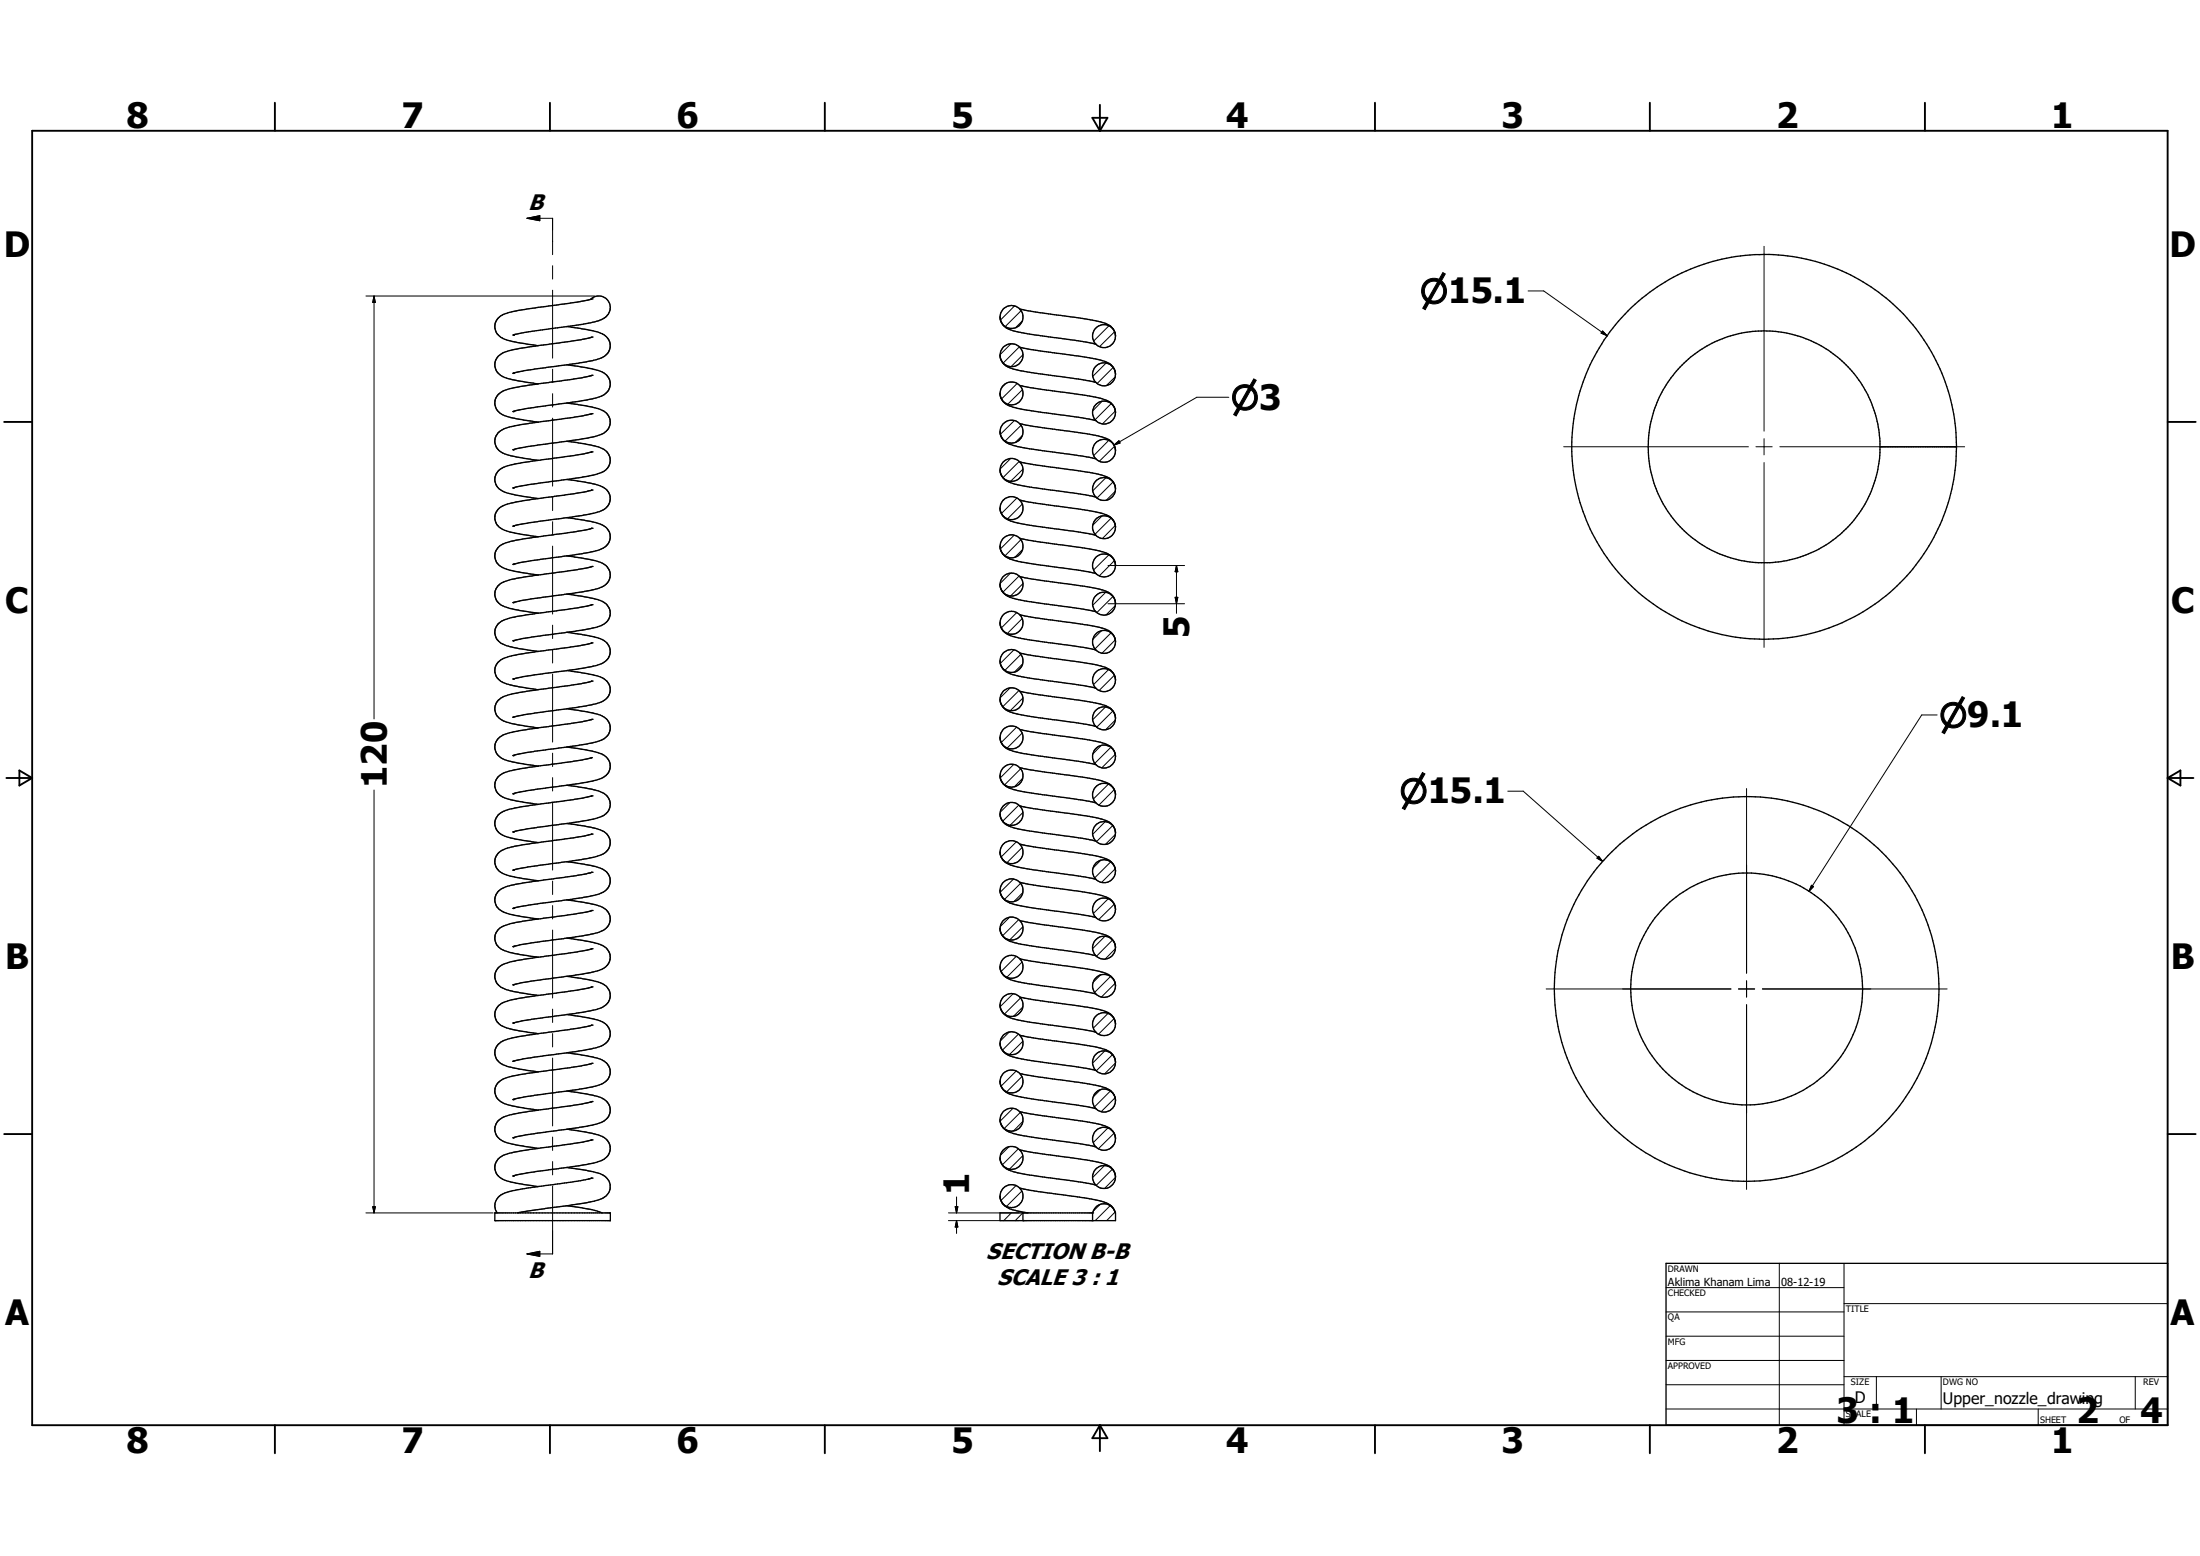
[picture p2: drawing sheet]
<svg xmlns="http://www.w3.org/2000/svg" width="297mm" height="210mm" viewBox="0 0 297 210" stroke-linecap="round" stroke-linejoin="round" font-family="sans-serif">
<g fill="none" stroke="#000" stroke-width=".14">
<path d="M49.4 40h30.9M50.5 40v57M50.5 40l.2 .8h-.4zM71.1 29.5h3.5v4.9M71.1 29.5l1.8-.4v.7zM74.6 35.9v1.8M74.6 39.2v9.1M206.3 39.3h2.1l8.6 6M238.2 33.3v24.9M74.6 49.8v1.8M74.6 53.1v1.8M74.6 56.4v9.2"/>
<path d="M135.7 51.8l-.4 .4M136.5 46.4l-1.5 1.5M136.9 56.8l-1.8 1.8M137 41.3l-1.9 1.9M137.3 51.8l-2.1 2.1M137.6 46.8l-2.2 2.2M137.8 57.4l-2.1 2.1M137.8 41.9l-2.1 2.2M138 43.3l-.9 .9M138 58.8l-.9 .9M138 52.6l-2 2M138.1 47.9l-1.6 1.6"/>
<path d="M148.8 54.2l-1.3 1.3M149.3 49l-1.8 1.8M149.7 59.4l-2 2.1M149.7 44l-2 2M150 54.5l-2.1 2.1M150.3 49.6l-2.2 2.2M150.5 44.8l-2.1 2M150.6 50.9l-1.2 1.1M150.6 55.5l-1.8 1.7M165.9 53.6h-4.3l-11.2 6.5M216.4 44.7l.6 .6-.8-.3zM238.2 59.2v2.2"/>
<path d="M74.6 67.1v1.8M74.6 70.4v1.8M74.6 73.7v9.2M135.5 67.4l-.1 .1M136.4 77.4l-1.4 1.3M136.5 61.9l-1.5 1.4M136.9 72.2l-1.8 1.9M137.3 67.2l-2.1 2.1M137.6 77.8l-2.2 2.1M137.6 62.3l-2.2 2.2M137.8 72.9l-2.1 2.1M138 68l-2 2"/>
<path d="M138 74.2l-1 1M138.1 78.8l-1.7 1.6M138.1 63.3l-1.6 1.6M148.8 69.6l-1.3 1.3M149.3 80l-1.8 1.7M149.3 64.5l-1.8 1.7M149.6 76.3h10.3M149.7 74.9l-2.1 2M150 70l-2.2 2.1M150.3 65.1l-2.2 2.1M150.4 60.1l.7-.6 .1 .3zM150.4 75.7l-2 2"/>
<path d="M150.5 60.2l-2.1 2.1M150.6 66.3l-1.2 1.2M150.6 70.9l-1.8 1.8M158.8 76.3v6.5M158.8 76.3l.2 .9h-.3zM211.1 60.3h24.9M237.1 60.3h2.1M238.2 62.4v25M240.3 60.3h24.9M74.6 84.4v1.8M74.6 87.7v1.8M74.6 91v9.2"/>
<path d="M136.4 92.8l-1.4 1.4M136.9 87.7l-1.8 1.8M137.2 98.1l-2 2.1M137.3 82.7l-2.1 2.1M137.6 93.2l-2.2 2.2M137.8 88.3l-2.1 2.2M138 98.9l-2 2.1M138 83.5l-2 2M138.1 89.6l-1.1 1.1M138.1 94.2l-1.7 1.7M148.7 85.1l-1.2 1.2M149.2 95.4l-1.7 1.7"/>
<path d="M149.6 81.5h10.3M149.7 90.4l-2.1 2M150 85.4l-2.2 2.2M150.2 80.5l-2.1 2.2M150.2 96l-2.1 2.1M150.4 91.1l-2 2.1M150.6 86.4l-1.8 1.8M150.6 81.7l-1.3 1.3M150.6 97.2l-1.3 1.3M158.7 80.6h.3l-.2 .9zM261.5 96.5h-2.1l-15.2 23.8M50.5 106.6v57.1"/>
<path d="M74.6 101.7v1.8M74.6 105v1.8M74.6 108.3v9.1M74.6 118.9v1.8M136.3 108.3l-1.3 1.3M136.8 118.6l-1.8 1.8M136.9 103.2l-1.8 1.8M137.2 113.6l-2 2.1M137.5 108.7l-2.1 2.1M137.8 119.2l-2.2 2.2M137.8 103.8l-2.2 2.1M138 114.4l-2.1 2"/>
<path d="M138.1 105.1l-1.2 1.1M138.1 109.7l-1.7 1.7M148.6 116.1l-1 1.1M148.7 100.6l-1.1 1.2M149.2 110.9l-1.7 1.7M149.6 105.8l-2 2.1M149.9 116.3l-2.1 2.2M150 100.9l-2.2 2.1M150.2 111.4l-2.2 2.2M150.4 106.6l-2 2.1M150.6 117.3l-1.9 1.8M150.6 101.8l-1.9 1.8"/>
<path d="M150.6 112.6l-1.4 1.4M203.6 106.8h2l10.8 9.5M215.8 115.6l.6 .7-.8-.5zM235.8 106.4v24.9M244.6 119.5l.2 .2-.6 .6zM74.6 122.2v1.8M74.6 125.5v9.2M74.6 136.2v1.8M74.6 139.5v1.8M136.2 139.3l-1.1 1.2M136.3 123.8l-1.3 1.3M136.8 134.1l-1.8 1.8"/>
<path d="M137.2 129.1l-2 2M137.5 139.6l-2.2 2.1M137.5 124.1l-2.1 2.2M137.8 134.7l-2.2 2.2M138 129.8l-2.1 2.1M138.1 125.1l-1.8 1.8M138.1 120.5l-1.2 1.2M138.1 135.9l-1.3 1.3M148.6 131.6l-1 1M149.2 126.4l-1.7 1.6M149.6 136.8l-2 2M149.6 121.3l-2 2"/>
<path d="M149.9 131.8l-2.1 2.1M150.2 126.9l-2.2 2.2M150.2 139.2l-.2 .2M150.4 137.5l-2.1 2.1M150.4 122.1l-2.1 2M150.6 132.7l-1.9 1.9M150.6 128l-1.4 1.4M208.7 133.5h25M234.7 133.5h2.2M235.8 132.4v2.2M235.8 135.6v24.9M237.9 133.5h25"/>
<path d="M74.6 142.8v9.2M74.6 153.5v1.8M74.6 156.8v1.8M136.2 154.8l-1.1 1.1M136.8 149.6l-1.8 1.7M137.2 144.6l-2 2M137.5 155l-2.2 2.2M137.7 150.1l-2.1 2.2M138 145.3l-2.1 2.1M138.1 140.5l-1.8 1.8M138.1 151.4l-1.3 1.3M138.1 156l-1.8 1.8"/>
<path d="M148.5 147.1l-.9 .9M149.1 157.3l-1.6 1.6M149.2 141.8l-1.7 1.7M149.6 152.3l-2 1.9M149.9 147.2l-2.1 2.2M150.2 157.8l-2.2 2.2M150.2 142.3l-2.2 2.2M150.3 154.5l-.4 .5M150.4 153l-2.1 2M150.6 148.2l-1.9 1.8M150.6 143.5l-1.4 1.4M150.6 158.9l-1.5 1.5"/>
<path d="M49.4 163.7h17.2M50.3 162.9h.4l-.2 .8zM71.1 169.2l1.8-.3v.7zM74.6 160.1v9.1h-3.5M128 163.7h9.6M128 164.8h9.6M129 162.9h.3l-.2 .8zM129.1 161.5v2.2M129.1 164.8v1.7M129.1 164.8l.2 .8h-.3zM136.5 163.7l-1 1.1M137.2 160l-2.1 2"/>
<path d="M138 160.8l-2.1 2M138.1 163.7l-1 1.1M148.5 162.6l-.9 .9M149.9 162.7l-2 2.1M150.5 163.6l-1.1 1.2M224.9 173.8h24.1M224.9 177.1h24.1M240.2 170.5v21.9M249 176h43.6M249 170.5v21.9M224.9 180.3h24.1M224.9 183.6h24.1"/>
<path d="M224.9 186.9h24.1M224.9 190.2h67.7M249 185.8h43.6M253.3 185.8v4.4M258.7 190.2v2.2M262.1 185.8v4.4M275.2 190.2v2.2M288.3 185.8v4.4"/>
</g>
<g fill="none" stroke="#000" stroke-width=".18">
<path d="M69.3 45.2h.1M69.3 50.4h.1M69.3 55.6h.1M76.5 44.1l2 .3a9 9 0 0 1 3.1 .8 1.75 1.75 0 0 1 .7 1.9 1.75 1.75 0 0 1-1.4 1.3l-1.8 .4-6.9 1-2.9 .6M76.5 49.2l2 .3a10.1 10.1 0 0 1 3.1 .9 1.75 1.75 0 0 1 .7 1.8 1.75 1.75 0 0 1-1.4 1.4l-1.6 .4-8.3 1.1-1.7 .5M76.5 54.4l2 .3a9 9 0 0 1 3.2 1 1.75 1.75 0 0 1 .6 1.8 1.75 1.75 0 0 1-1.4 1.2l-1.6 .4-8.3 1.2-1.7 .4M76.5 59.6l2.5 .3a6.7 6.7 0 0 1 2.9 1 1.76 1.76 0 0 1-1 3l-2.4 .5-7.3 1-1.9 .5M79.7 40.4l-1.4 .3-7.2 1-2.1 .4a3 3 0 0 0-1.7 .8l-.4 .7-.1 .6a2.27 2.27 0 0 0 2.2 1.8l3.7 .7M79.7 40.4a1.59 1.59 0 0 1 2.5 .4 1.59 1.59 0 0 1-.9 2.3l-1.1 .4-1.7 .3-7.1 1-2.1 .4M79.9 45.5l-2.9 .6-6.8 .9-2.1 .6a1.87 1.87 0 0 0-1.3 1.5 1.96 1.96 0 0 0 1.8 2l4.1 .7M79.9 50.7l-2.7 .5-7 1-2.1 .5a1.95 1.95 0 0 0-1.3 1.6l.1 .6a2.45 2.45 0 0 0 2.1 1.5l3.7 .6M79.9 55.8l-2.5 .5-7.2 1-2.1 .6a1.78 1.78 0 0 0-1.3 1.8 1.78 1.78 0 0 0 1.6 1.6l1.3 .4 3 .4"/>
<path d="M79.9 40.4h-.2M79.9 55.8h.1M79.9 50.6h.1M79.9 45.5h.1M79.9 40.3h.1M135 42.8a1.56 1.56 0 0 1 1.9-1.5 1.56 1.56 0 0 1 1.1 2.1 1.56 1.56 0 0 1-2.3 .7M135 48a1.56 1.56 0 0 1 1.9-1.6 1.56 1.56 0 0 1 1.1 2.1 1.56 1.56 0 0 1-2.3 .7M135 53.1a1.55 1.55 0 0 1 2.1-1.5 1.55 1.55 0 0 1 .5 2.6 1.55 1.55 0 0 1-2.5-.7M135 58.3l.1 .3M135 53.1a2.15 2.15 0 0 0 2 1.9l1.6 .3 7 1 2.4 .5M135 48l.1 .5M135 42.8l.1 .6"/>
<path d="M135 48v.2M135 53.1l.1 .4M135.1 48.2v.3M135.1 58.7l.1 .3M135.1 48.5l.6 .7M135.1 43.4l.3 .4M135.1 48.5l.6 .8M135.2 59a2.6 2.6 0 0 0 2 1.2l1.8 .4 7.1 .9 1.9 .4M135.4 43.8l.3 .3M135.7 49.3a8.3 8.3 0 0 0 3.5 1l6.4 .9 2.4 .4M135.7 44.1a8.3 8.3 0 0 0 3.5 1l5.9 .8 2.9 .6M137.7 57.2l1.8 .4 7.1 .9a8.4 8.4 0 0 1 3.4 1.1l.2 .1"/>
<path d="M137.7 52l3.6 .7 5.3 .7a7.4 7.4 0 0 1 3.4 1l.2 .2M137.7 46.9l3.1 .5 5.8 .8a7.5 7.5 0 0 1 3.4 1.1l.2 .1M137.7 41.7l2.6 .5 6.3 .9a10.2 10.2 0 0 1 3.2 .8l.4 .4M150.1 44.3a1.54 1.54 0 0 0-2.4 .3 1.54 1.54 0 0 0 1 2.3 1.54 1.54 0 0 0 1.9-1.5M150.1 49.4a1.55 1.55 0 0 0-2.1 0 1.55 1.55 0 0 0 0 2.2M150.1 54.6a1.55 1.55 0 0 0-2.1 0 1.55 1.55 0 0 0 0 2.2M150.1 59.7a1.55 1.55 0 0 0-2.1 0 1.55 1.55 0 0 0 0 2.2M150.1 59.7l.3 .4M150.1 54.6l.4 .5M150.1 49.4l.4 .5M150.1 44.3l.4 .5M150.2 44.3l.3 .5 .1 .6"/>
<path d="M150.2 49.4l.3 .7M150.2 59.7l.2 .4M150.2 54.6l.3 .5M150.5 55.1l.1 .6M150.5 44.9l.1 .5M150.5 50l.1 .5M150.5 50.1l.1 .4M150.6 50.5a1.54 1.54 0 0 1-1 1.5 1.54 1.54 0 0 1-1.6-.4M150.6 55.7a1.54 1.54 0 0 1-1 1.4 1.54 1.54 0 0 1-1.6-.3M69.3 60.7h.1M69.3 65.9h.1M69.3 71h.1"/>
<path d="M69.3 76.2h.1M76.5 64.7l1.6 .2a9.5 9.5 0 0 1 3.6 1.1 1.76 1.76 0 0 1 .6 1.8 1.76 1.76 0 0 1-1.4 1.3l-2.3 .5-7.2 1-2.1 .4M76.5 69.9l2.2 .3a5.9 5.9 0 0 1 3.3 1.2 1.77 1.77 0 0 1-1.1 2.8l-2.3 .5-7 1-2.3 .5M76.5 75l2.4 .4a5.5 5.5 0 0 1 3.1 1.1 1.77 1.77 0 0 1-1.1 2.9l-2.1 .5-7.2 1-2.3 .4M79.9 61l-2.3 .5-7.4 1a6.6 6.6 0 0 0-2.8 1 1.78 1.78 0 0 0-.5 1.8 1.78 1.78 0 0 0 1.5 1.2l1.1 .3 3.2 .5M79.9 66.1l-2.3 .5-7.4 1.1a7.6 7.6 0 0 0-2.7 .8l-.5 .7-.2 .8a2.03 2.03 0 0 0 1.8 1.7l1.7 .4 2.4 .3M79.9 71.3l-2.1 .5-7.6 1a7.6 7.6 0 0 0-2.7 .9l-.5 .6-.2 .6a1.97 1.97 0 0 0 1.8 2l1.7 .4 2.4 .3M79.9 76.5l-1.9 .4-7.3 1-1.7 .3-.9 .3a1.77 1.77 0 0 0-1.3 1.9 1.77 1.77 0 0 0 1.6 1.6l1.8 .4 2.5 .4M79.9 76.5h.1M79.9 71.3h.1M79.9 66.1h.1M79.9 61h.1"/>
<path d="M135 68.6a1.55 1.55 0 0 1 2.1-1.5 1.55 1.55 0 0 1 .6 2.5 1.55 1.55 0 0 1-2.6-.4M135 63.4a1.56 1.56 0 0 1 1.9-1.5 1.56 1.56 0 0 1 1.1 2.1 1.56 1.56 0 0 1-2.3 .7M135 78.9a1.55 1.55 0 0 1 2.1-1.5 1.55 1.55 0 0 1 .6 2.5 1.55 1.55 0 0 1-2.6-.4M135 78.9a2.2 2.2 0 0 0 2 1.9l1.8 .4 7.1 .9 2.1 .5M135 68.6l.1 .4M135 63.4l.1 .6M135 68.6l.1 .5M135 78.9l.1 .5M135 73.9a2.19 2.19 0 0 0 2 1.8l3.5 .6 4.9 .6 2.6 .5M135.1 69a2.43 2.43 0 0 0 2.1 1.5l1.8 .4 5.9 .8 3.1 .5M135.1 64l.6 .7M135.2 64.1l.5 .6"/>
<path d="M135.7 64.7a10.2 10.2 0 0 0 4.3 1.2l5.4 .7 2.6 .5M137.7 77.8l2.8 .5 6.3 .9a7.8 7.8 0 0 1 3.2 1l.4 .6M137.7 72.6l2.8 .6 6.3 .8a7.8 7.8 0 0 1 3.2 1.1l.4 .5M137.7 67.5l2.3 .4 6.8 1a6.2 6.2 0 0 1 3.3 1.1l.1 .1M137.7 62.3l2.3 .5 6.6 .9a7.9 7.9 0 0 1 3.4 1l.2 .2M150.1 64.9a1.55 1.55 0 0 0-2.5 .7 1.53 1.53 0 0 0 .4 1.5M150.1 70.1a1.55 1.55 0 0 0-2.4 .3 1.55 1.55 0 0 0 1 2.3 1.55 1.55 0 0 0 1.9-1.6M150.1 70.1l.1 .1M150.1 64.9l.3 .4M150.2 64.9l.2 .4M150.2 70.2l.2 .2M150.4 75.6a1.55 1.55 0 0 0-2.5-.3 1.55 1.55 0 0 0 .6 2.5 1.55 1.55 0 0 0 2.1-1.5"/>
<path d="M150.4 60.1l.2 .7M150.4 75.6l.1 .1M150.4 70.4l.1 .2M150.4 65.3l.1 .1M150.4 60.1l.1 .1M150.5 65.4l.1 .6M150.5 70.6l.1 .5M150.5 75.7l.1 .6M150.5 60.3l.1 .5M150.6 66a1.54 1.54 0 0 1-1 1.4 1.54 1.54 0 0 1-1.6-.3M150.6 60.8a1.54 1.54 0 0 1-1 1.5 1.54 1.54 0 0 1-1.6-.4M253.8 60.3h10.3"/>
<path d="M69.3 81.3h.1M69.3 86.5h.1M69.3 91.6h.1M76.5 80.2l2.2 .3a7.6 7.6 0 0 1 3.2 1 1.78 1.78 0 0 1-1 3l-1.9 .5-7.2 1-2.5 .5M76.5 85.3l2.2 .4a7.5 7.5 0 0 1 3 .9 1.68 1.68 0 0 1 .4 2.2 3.2 3.2 0 0 1-2.3 1.2l-7.8 1.1-2.7 .5M76.5 90.5l2 .3a7.8 7.8 0 0 1 3.2 1 1.75 1.75 0 0 1 .6 1.8 1.75 1.75 0 0 1-1.4 1.2l-1.8 .5-6.9 .9-2.9 .6M76.5 95.7l2 .3a8.5 8.5 0 0 1 3.1 .8l.3 .2a1.67 1.67 0 0 1 .1 2.3 4.6 4.6 0 0 1-2.7 1.1l-7.1 1-2.9 .6M79.9 81.6l-1.9 .4-8.3 1.2-1.6 .5a1.74 1.74 0 0 0-1.3 1.7 1.74 1.74 0 0 0 1.3 1.7l1.9 .4 2.7 .4M79.9 86.8l-3.1 .6-5.9 .8-1.8 .3-1 .3a1.91 1.91 0 0 0-1.3 1.6 1.89 1.89 0 0 0 1.6 1.9l1.6 .4 2.7 .4M79.9 97.1l-2.9 .6-6.8 .9a6 6 0 0 0-2.9 1.1l-.3 .4-.2 .6a2.09 2.09 0 0 0 2 2l3.9 .7M79.9 97.1h.1M79.9 91.9h.1"/>
<path d="M79.9 86.8h.1M79.9 81.6h.1M79.9 91.9l-1.4 .4-8.1 1.1a6.2 6.2 0 0 0-3.1 1.1l-.4 .7a1.76 1.76 0 0 0 1.2 2.2l1.7 .4 2.9 .5M135 84.1a1.55 1.55 0 0 1 1.9-1.6 1.55 1.55 0 0 1 1.1 2.2 1.55 1.55 0 0 1-2.3 .6M135 89.2a1.55 1.55 0 0 1 2.1-1.4 1.55 1.55 0 0 1 .6 2.5 1.55 1.55 0 0 1-2.6-.5M135 99.5a1.55 1.55 0 0 1 2.1-1.4 1.55 1.55 0 0 1 .6 2.5 1.55 1.55 0 0 1-2.6-.5M135 99.5l.1 .6M135 89.2l.1 .6M135 84.1l.1 .6 .3 .3M135 84.1l.1 .5 .3 .5M135 94.5a1.55 1.55 0 0 1 2.1-1.5 1.55 1.55 0 0 1 .6 2.5 1.55 1.55 0 0 1-2.6-.5M135 94.5l.1 .5"/>
<path d="M135.1 95a2.56 2.56 0 0 0 2.3 1.4l2.8 .5 5.9 .8 1.9 .3M135.1 89.8a2.65 2.65 0 0 0 2.3 1.4l2.3 .4 6.6 .9 1.7 .4M135.4 85l.3 .3M135.4 85.1l.3 .3M135.7 85.4a8.4 8.4 0 0 0 3.5 1l7.1 1 1.7 .3M137.7 83l2.1 .4 6.6 .9a8.4 8.4 0 0 1 3.6 1l.2 .3M137.7 98.5l2.6 .4 6.3 .9a9.4 9.4 0 0 1 3.4 1l.4 .6M137.7 93.3l2.6 .5 6.3 .8a10.3 10.3 0 0 1 3.1 .9l.5 .4M137.7 88.1l2.1 .4 6.6 1a9.5 9.5 0 0 1 3.5 .9l.3 .3M150.1 85.6a1.55 1.55 0 0 0-2.1 0 1.55 1.55 0 0 0 0 2.1M150.1 90.7a1.55 1.55 0 0 0-2.1 0 1.55 1.55 0 0 0 0 2.2M150.1 95.9a1.55 1.55 0 0 0-2.4 .3 1.55 1.55 0 0 0 1 2.3 1.55 1.55 0 0 0 1.9-1.5"/>
<path d="M150.1 95.9l.1 .1M150.1 90.7l.4 .5M150.1 85.6l.4 .4M150.2 90.7l.3 .6M150.2 85.6l.3 .4M150.2 96l.3 .4M150.2 95.9l.3 .4M150.4 80.8a1.55 1.55 0 0 0-2.3-.6 1.55 1.55 0 0 0-.1 2.4M150.4 80.8l.1 .1M150.5 80.9l.1 .6M150.5 86l.1 .6M150.5 96.3l.1 .7"/>
<path d="M150.5 96.4l.1 .6M150.5 91.3l.1 .5M150.6 81.5a1.56 1.56 0 0 1-1 1.4 1.56 1.56 0 0 1-1.6-.3M150.6 86.6a1.55 1.55 0 0 1-1 1.5 1.55 1.55 0 0 1-1.6-.4M150.6 91.8a1.54 1.54 0 0 1-1 1.4 1.54 1.54 0 0 1-1.6-.3M69.3 102h.1M69.3 107.1h.1M69.3 112.3h.1M69.3 117.5h.1M76.5 100.8l2 .3a10 10 0 0 1 3.1 .9l.3 .2a1.76 1.76 0 0 1-1 3l-1.8 .4-8.1 1.1-1.7 .4M76.5 106l2.2 .3a8.7 8.7 0 0 1 3 .9 1.74 1.74 0 0 1 .6 1.9 1.74 1.74 0 0 1-1.4 1.2l-1.8 .4-8.1 1.2-1.7 .4M76.5 111.2l2.5 .3a6.6 6.6 0 0 1 2.9 1 1.76 1.76 0 0 1-1 3l-2.4 .5-7.3 1-1.9 .5"/>
<path d="M76.5 116.3l1.8 .3a8.1 8.1 0 0 1 3.6 1.1 1.78 1.78 0 0 1-1 3l-2.3 .5-7.2 1-2.1 .4M79.9 102.3l-2.7 .5-7 1a6 6 0 0 0-2.9 1l-.3 .5-.2 .5a1.97 1.97 0 0 0 1.8 2.1l4.1 .7M79.9 107.4l-2.5 .5-7.2 1a5.4 5.4 0 0 0-3 1.2 1.78 1.78 0 0 0 1.2 2.8l1.1 .3 3.2 .5M79.9 112.6l-2.3 .5-7.4 1a6.6 6.6 0 0 0-2.8 .9 1.77 1.77 0 0 0-.5 1.9 1.77 1.77 0 0 0 1.5 1.2l1.1 .3 3.2 .5M79.9 117.7l-2.1 .5-7.4 1a6.9 6.9 0 0 0-3 1 1.78 1.78 0 0 0-.5 1.8 1.78 1.78 0 0 0 1.5 1.2l1.9 .5 2.4 .3M79.9 102.3h.1M79.9 117.7h.1M79.9 112.6h.1M79.9 107.4h.1M79.9 102.2v.1M135 104.7a1.58 1.58 0 0 1 2.2-1.4 1.55 1.55 0 0 1 .5 2.5 1.55 1.55 0 0 1-2.6-.5M135 104.7l.1 .6"/>
<path d="M135 104.7l.1 .4M135 110a1.54 1.54 0 0 1 1.9-1.6 1.54 1.54 0 0 1 1 2.2 1.54 1.54 0 0 1-2.4 .4l-.4-.7M135 115.2a1.55 1.55 0 0 1 1.9-1.7 1.55 1.55 0 0 1 1 2.3 1.55 1.55 0 0 1-2.4 .3M135 110l.3 .8a3.7 3.7 0 0 0 2.6 1.2l8.2 1.1 1.9 .4M135 115.2l.1 .4M135 110l.1 .2M135 115.1l.1 .4M135.1 105.1v.2M135.1 115.6a2.96 2.96 0 0 0 2.4 1.4l2 .4 6.4 .9 2.1 .4M135.1 100.1a2.56 2.56 0 0 0 2.3 1.4l2.8 .5 5.9 .8 1.9 .4M135.1 105.3a2.7 2.7 0 0 0 2.3 1.4l8.7 1.3 1.9 .4M135.2 115.7l.2 .3"/>
<path d="M137.7 103.6l3.6 .6 5.3 .8a8.6 8.6 0 0 1 3.4 1l.5 .7 .1 .6M137.7 108.8l1.8 .3 7.1 1a8.3 8.3 0 0 1 3.4 1.1l.2 .1M137.7 113.9l2.3 .5 6.6 .9a7.9 7.9 0 0 1 3.4 1l.2 .2M137.7 119.1l2.8 .5 6.3 .9a6.3 6.3 0 0 1 3.3 1.1h.1M150.1 111.3a1.55 1.55 0 0 0-2.4 .4 1.55 1.55 0 0 0 1 2.2 1.55 1.55 0 0 0 1.9-1.5M150.1 116.5a1.55 1.55 0 0 0-2.4 .3 1.55 1.55 0 0 0 1 2.3 1.55 1.55 0 0 0 1.9-1.5M150.1 111.3l.3 .4M150.1 116.5l.3 .4M150.2 111.3l.2 .4M150.2 116.5l.2 .4M150.4 101.4a1.55 1.55 0 0 0-2.5-.3 1.55 1.55 0 0 0 .6 2.5 1.55 1.55 0 0 0 2.1-1.5M150.4 111.7l.2 .7"/>
<path d="M150.4 101.4l.2 .7M150.4 101.4l.1 .1M150.4 116.9l.1 .1M150.4 111.7l.1 .1M150.5 117l.1 .6M150.5 111.8l.1 .6M150.5 101.6l.1 .5M69.3 122.6h.1M69.3 127.8h.1M69.3 132.9h.1M69.3 138.1h.1M76.5 121.5l2.5 .3a4.7 4.7 0 0 1 3.1 1.3 1.78 1.78 0 0 1-1.2 2.7l-2.3 .5-7 1-2.3 .5"/>
<path d="M76.5 126.6l2.5 .4a4.7 4.7 0 0 1 3 1.2 1.77 1.77 0 0 1-1.1 2.8l-2.3 .5-7 .9-2.3 .5M76.5 131.8l2.2 .3a7.4 7.4 0 0 1 3.2 1 1.78 1.78 0 0 1-1 3l-1.9 .5-7.2 1-2.5 .5M76.5 136.9l2.4 .4a6.5 6.5 0 0 1 3 1 1.76 1.76 0 0 1-1 3l-1.9 .4-7 1-2.7 .6M79.9 122.9l-2.1 .4-7.6 1.1a6.7 6.7 0 0 0-2.8 1 1.77 1.77 0 0 0-.5 1.8 1.77 1.77 0 0 0 1.5 1.2l1.8 .4 2.5 .4M79.9 128.1l-1.9 .4-7.4 1a7.2 7.2 0 0 0-3.2 1 1.74 1.74 0 0 0 .7 3l1.1 .3 3.5 .6M79.9 138.4l-3.1 .6-6.6 .9-2.1 .5a1.87 1.87 0 0 0-1.3 1.6v.3a2.23 2.23 0 0 0 2 1.7l3.9 .7M79.9 138.4h.1M79.9 133.2h.1M79.9 128h.1M79.9 122.9h.1M79.9 133.2l-1.8 .4-7.2 1-1.9 .4-.9 .3a1.74 1.74 0 0 0-1.3 1.7 1.74 1.74 0 0 0 1.3 1.6l1.9 .5 2.7 .4M135 130.5a1.55 1.55 0 0 1 2.1-1.5 1.55 1.55 0 0 1 .6 2.5 1.55 1.55 0 0 1-2.6-.4"/>
<path d="M135 120.2a1.55 1.55 0 0 1 2.1-1.5 1.55 1.55 0 0 1 .6 2.5 1.55 1.55 0 0 1-2.6-.4M135 125.3a1.55 1.55 0 0 1 1.9-1.5 1.55 1.55 0 0 1 1.1 2.1 1.55 1.55 0 0 1-2.3 .7M135 120.2l.1 .6M135 125.3l.1 .6 .3 .4M135 130.5l.1 .4M135 120.2l.1 .5M135 125.3l.1 .5M135 130.5l.1 .5M135 135.8a1.54 1.54 0 0 1 1.9-1.6 1.54 1.54 0 0 1 .9 2.3 1.55 1.55 0 0 1-2.7-.3M135 135.8l.1 .4M135.1 130.9a2.5 2.5 0 0 0 2.1 1.6l1.6 .3 7.1 .9 2.1 .5M135.1 136.2a2.69 2.69 0 0 0 2.3 1.4l1.8 .4 7.1 1 1.7 .3"/>
<path d="M135.2 120.9a2.93 2.93 0 0 0 2.3 1.3l2.5 .4 5.4 .7 2.6 .5M135.2 126l.2 .3M135.4 126.3l.3 .3M135.4 126.3l.3 .4M135.7 126.7a8 8 0 0 0 3.5 1l6.7 .9 2.1 .4M137.7 124.2l2.8 .6 6.3 .8a7.7 7.7 0 0 1 3.2 1.1l.4 .5M137.7 129.4l1.6 .3 7.5 1.1a8.2 8.2 0 0 1 3.2 1l.2 .3M137.7 134.5l2.1 .5 6.6 .9a8.4 8.4 0 0 1 3.6 1l.2 .2M137.7 139.7l2.6 .5 6.1 .9a10 10 0 0 1 3.4 .9l.4 .3M150.1 121.6a1.55 1.55 0 0 0-2.4 .4 1.55 1.55 0 0 0 .9 2.2 1.55 1.55 0 0 0 2-1.4M150.1 137.1a1.55 1.55 0 0 0-2.1 0 1.55 1.55 0 0 0 0 2.2M150.1 121.6l.3 .4"/>
<path d="M150.1 137.1l.4 .5M150.2 121.6l.2 .4M150.2 137.1l.3 .5M150.2 132.1a1.55 1.55 0 0 0-2.2-.2 1.55 1.55 0 0 0 0 2.3M150.2 132.1l.2 .2M150.4 127.2a1.55 1.55 0 0 0-2.3-.5 1.55 1.55 0 0 0-.1 2.3M150.4 122l.1 .2M150.4 127.2l.1 .1M150.4 132.3l.1 .2M150.5 122.2l.1 .6M150.5 127.3l.1 .6M150.5 132.5l.1 .6"/>
<path d="M150.5 137.6l.1 .6M150.5 137.8l.1 .4M150.6 127.9a1.56 1.56 0 0 1-1 1.4 1.56 1.56 0 0 1-1.6-.3M150.6 133.1a1.55 1.55 0 0 1-1 1.4 1.55 1.55 0 0 1-1.6-.3M150.6 138.2a1.55 1.55 0 0 1-1 1.5 1.55 1.55 0 0 1-1.6-.4M69.3 148.4h.1M69.3 153.6h.1M69.3 158.7h.1M76.5 142.1l2.2 .3a7.5 7.5 0 0 1 3 1 1.75 1.75 0 0 1 .6 1.8 1.75 1.75 0 0 1-1.4 1.2l-1.8 .5-6.9 .9-2.9 .6M76.5 147.2l2 .4a7.8 7.8 0 0 1 3.2 .9 1.74 1.74 0 0 1 .6 1.8 1.74 1.74 0 0 1-1.4 1.3l-1.6 .4-8.3 1.2-1.7 .4M76.5 152.4l2 .3a10.1 10.1 0 0 1 3.1 .9 1.75 1.75 0 0 1 .7 1.8 1.75 1.75 0 0 1-1.4 1.3l-1.6 .5-8.3 1.1-1.7 .4M76.5 157.6l2.4 .3a8 8 0 0 1 2.8 .9 2.08 2.08 0 0 1 .7 1.1l-.1 .6a1.87 1.87 0 0 1-1.2 1.3l-1.8 .5-2.8 .4"/>
<path d="M79.9 143.5l-1.4 .4-8.3 1.1-2.1 .6a1.76 1.76 0 0 0-1.3 1.7 1.76 1.76 0 0 0 1.3 1.7l1.7 .4 2.9 .4M79.9 148.7l-2.7 .5-7.1 1-2 .5a1.91 1.91 0 0 0-1.3 1.6l.1 .6a2.58 2.58 0 0 0 2.3 1.5l3.5 .6M79.9 153.9l-2.7 .5-7 1-2.1 .5a1.73 1.73 0 0 0-.9 2.7 5 5 0 0 0 2.8 1.1l2.7 .5M79.9 159l-2.8 .6-6 .8a8.1 8.1 0 0 0-3.7 1 1.68 1.68 0 0 0-.3 2.3M79.9 159h.1M79.9 153.9h.1M79.9 148.7h.1M79.9 143.5h.1M135 140.8a1.55 1.55 0 0 1 2.1-1.4 1.55 1.55 0 0 1 .6 2.5 1.55 1.55 0 0 1-2.6-.5M135 146a1.55 1.55 0 0 1 2.1-1.5 1.55 1.55 0 0 1 .6 2.5 1.55 1.55 0 0 1-2.6-.4M135 140.8l.1 .6M135 146l.1 .6"/>
<path d="M135 156.3a2.15 2.15 0 0 0 2 1.9l2 .4 7.1 1 1.9 .4M135 151.3a1.54 1.54 0 0 1 1.8-1.7 1.54 1.54 0 0 1 1.2 2.1 1.54 1.54 0 0 1-2.3 .7M135 151.3l.1 .4M135.1 146.6a2.56 2.56 0 0 0 2.3 1.4l2.8 .5 4.9 .6 2.9 .5M135.1 151.7l.6 .7M135.1 141.4a2.64 2.64 0 0 0 2.3 1.4l2.3 .4 5.4 .7 2.9 .6M135.1 151.7l.3 .5 .3 .2M135.7 152.4a8.4 8.4 0 0 0 3.5 1.1l6.4 .8 2.4 .5M137.7 144.9l2.6 .5 6.3 .8a7.4 7.4 0 0 1 3.4 1.1l.2 .2M137.7 150l3.1 .6 5.8 .8a7.4 7.4 0 0 1 3.4 1.1l.2 .1M137.7 155.2l1.8 .4 7.1 .9a7.5 7.5 0 0 1 3.4 1.1l.2 .2M150.1 142.3a1.55 1.55 0 0 0-2.1 0 1.55 1.55 0 0 0 0 2.2"/>
<path d="M150.1 147.5a1.55 1.55 0 0 0-2.1 0 1.55 1.55 0 0 0 0 2.1M150.1 152.6a1.55 1.55 0 0 0-2.1 0 1.55 1.55 0 0 0 0 2.2M150.1 157.8a1.55 1.55 0 0 0-2.5 .5 1.48 1.48 0 0 0 .4 1.7M150.1 142.3l.3 .4M150.1 147.5l.4 .5M150.1 152.6l.4 .5M150.1 157.8l.1 .1M150.2 147.5l.3 .4 .1 .6M150.2 152.6l.3 .6M150.2 157.8l.2 .3M150.2 142.3l.2 .4M150.3 157.9l.1 .2"/>
<path d="M150.4 142.7l.2 .7M150.4 142.7l.1 .1M150.4 158.1l.1 .2M150.5 158.2l.1 .7M150.5 158.3l.1 .6M150.5 142.9l.1 .5M150.5 148.1l.1 .4M150.5 153.2l.1 .5M150.6 143.4a1.54 1.54 0 0 1-1 1.4 1.54 1.54 0 0 1-1.6-.3M150.6 148.5a1.54 1.54 0 0 1-1 1.5 1.54 1.54 0 0 1-1.6-.4M150.6 153.7a1.54 1.54 0 0 1-1 1.4 1.54 1.54 0 0 1-1.6-.3M150.6 158.9a1.54 1.54 0 0 1-1 1.4 1.54 1.54 0 0 1-1.6-.3"/>
<path d="M66.8 164.8v-1.1h15.6v1.1h-15.6M76.5 162.7l3.4 .6 1.4 .4M76.5 162.7l-6.6 1M135 163.7h12.5a1.57 1.57 0 0 1 1.6-1.2 1.57 1.57 0 0 1 1.5 1.2v1.1h-15.6zM135 161.4l.2 .8M135 161.4a1.55 1.55 0 0 1 1.1-1.4 1.55 1.55 0 0 1 1.7 .6 1.55 1.55 0 0 1-.4 2.2 1.55 1.55 0 0 1-2.2-.6M135.2 162.2a2.84 2.84 0 0 0 2.3 1.3l1.3 .2M137.7 160.4l2.5 .4 6.9 1a5.1 5.1 0 0 1 3.1 1.2l.4 .7M138.1 163.7v1.1M147.5 164.8h.1M147.5 163.7h.1M147.5 163.7v1.1"/>
<path d="M224.9 170.5h67.7v21.9h-67.7z"/>
<circle cx="136.6" cy="58.3" r="1.55"/>
<circle cx="136.6" cy="73.7" r="1.54"/>
<circle cx="238.2" cy="60.3" r="15.6"/>
<circle cx="238.2" cy="60.3" r="26"/>
<circle cx="149.1" cy="107.3" r="1.55"/>
<circle cx="235.8" cy="133.5" r="15.7"/>
<circle cx="235.8" cy="133.5" r="26"/>
<circle cx="136.5" cy="156.3" r="1.54"/>
</g>
<g fill="none" stroke="#000" stroke-width=".25">
<path d="M4.3 17.7h288.3v174.7h-288.3zM37.1 13.9v3.8M74.2 13.9v3.8M111.4 13.9v3.8M147.5 15.9h2l-1 1.8zM148.5 14.1v3.6M185.6 13.9v3.8M222.7 13.9v3.8M259.9 13.9v3.8M.6 56.9h3.7M292.6 56.9h3.8M.9 105h3.4"/>
<path d="M2.6 104l1.7 1-1.7 1zM292.6 105h3.5M292.6 105l1.8-1v2zM.6 153.1h3.7M292.6 153.1h3.8M37.1 192.4v3.7M74.2 192.4v3.7M111.4 192.4v3.7M148.5 192.4v3.5M148.5 192.4l1 1.7h-2zM185.6 192.4v3.7M222.7 192.4v3.7"/>
<path d="M259.9 192.4v3.7"/>
</g>
<path d="M71.1 29.5l1.8-.4v.7zM50.5 40l.2 .8h-.4zM150.4 60.1l.7-.6 .1 .3zM216.4 44.7l.6 .6-.8-.3zM158.8 76.3l.2 .9h-.3zM158.7 80.6h.3l-.2 .9zM215.8 115.6l.6 .7-.8-.5zM244.6 119.5l.2 .2-.6 .6zM50.3 162.9h.4l-.2 .8zM71.1 169.2l1.8-.3v.7zM129 162.9h.3l-.2 .8zM129.1 164.8l.2 .8h-.3z" fill="#000" stroke="#000" stroke-width=".14"/>
<g font-size="4.7">
<text x="17.1" y="17.3">8</text>
<text x="54.2" y="17.3">7</text>
<text x="91.3" y="17.3">6</text>
<text x="128.4" y="17.3">5</text>
<text x="165.5" y="17.3">4</text>
<text x="202.7" y="17.3">3</text>
<text x="239.8" y="17.3">2</text>
<text x="276.9" y="17.3">1</text>
<text x=".5" y="34.7">D</text>
<text x="292.9" y="34.7">D</text>
<text x=".7" y="82.7">C</text>
<text x="293.1" y="82.7">C</text>
<text x="160.5" y="86.1" transform="rotate(-90 160.5 86.1)">5</text>
<text x="52.2" y="106.3" transform="rotate(-90 52.2 106.3)">120</text>
<text x=".7" y="130.7">B</text>
<text x="293.1" y="130.7">B</text>
<text x="130.9" y="161.3" transform="rotate(-90 130.9 161.3)">1</text>
<text x=".7" y="178.8">A</text>
<text x="293" y="178.8">A</text>
<text x="17.1" y="196.1">8</text>
<text x="54.2" y="196.1">7</text>
<text x="91.3" y="196.1">6</text>
<text x="128.4" y="196.1">5</text>
<text x="165.5" y="196.1">4</text>
<text x="202.7" y="196.1">3</text>
<text x="239.8" y="196.1">2</text>
<text x="247.9" y="192">3 : 1</text>
<text x="276.9" y="196.1">1</text>
<text x="280.3" y="192.1">2</text>
<text x="289" y="192.1">4</text>
</g>
<g font-size="4.5">
<text x="191.7" y="40.9">n15.1</text>
<text x="166.2" y="55.3">n3</text>
<text x="261.8" y="98.2">n9.1</text>
<text x="188.9" y="108.4">n15.1</text>
</g>
<g font-size="3">
<text x="71.3" y="28.3">B</text>
<text x="71.3" y="172.5">B</text>
<text x="133.1" y="169.9">SECTION B-B</text>
<text x="134.6" y="173.4">SCALE 3 : 1</text>
</g>
<g font-size="2.1">
<text x="250.4" y="189.4">D</text>
<text x="262.3" y="189.5">Upper_nozzle_drawing</text>
</g>
<g font-size="1.5">
<text x="225.2" y="173.5">Aklima Khanam Lima</text>
<text x="240.5" y="173.5">08-12-19</text>
</g>
<g font-size="1.2">
<text x="225.2" y="171.7">DRAWN</text>
<text x="225.2" y="174.9">CHECKED</text>
<text x="225.2" y="178.2">QA</text>
<text x="249.2" y="177.1">TITLE</text>
<text x="225.2" y="181.5">MFG</text>
<text x="225.2" y="184.8">APPROVED</text>
<text x="249.2" y="191.3">SCALE</text>
<text x="249.9" y="186.9">SIZE</text>
<text x="262.3" y="186.9">DWG NO</text>
<text x="289.3" y="186.9">REV</text>
<text x="275.4" y="192.1">SHEET</text>
<text x="286.1" y="192.1">OF</text>
</g>
</svg>
